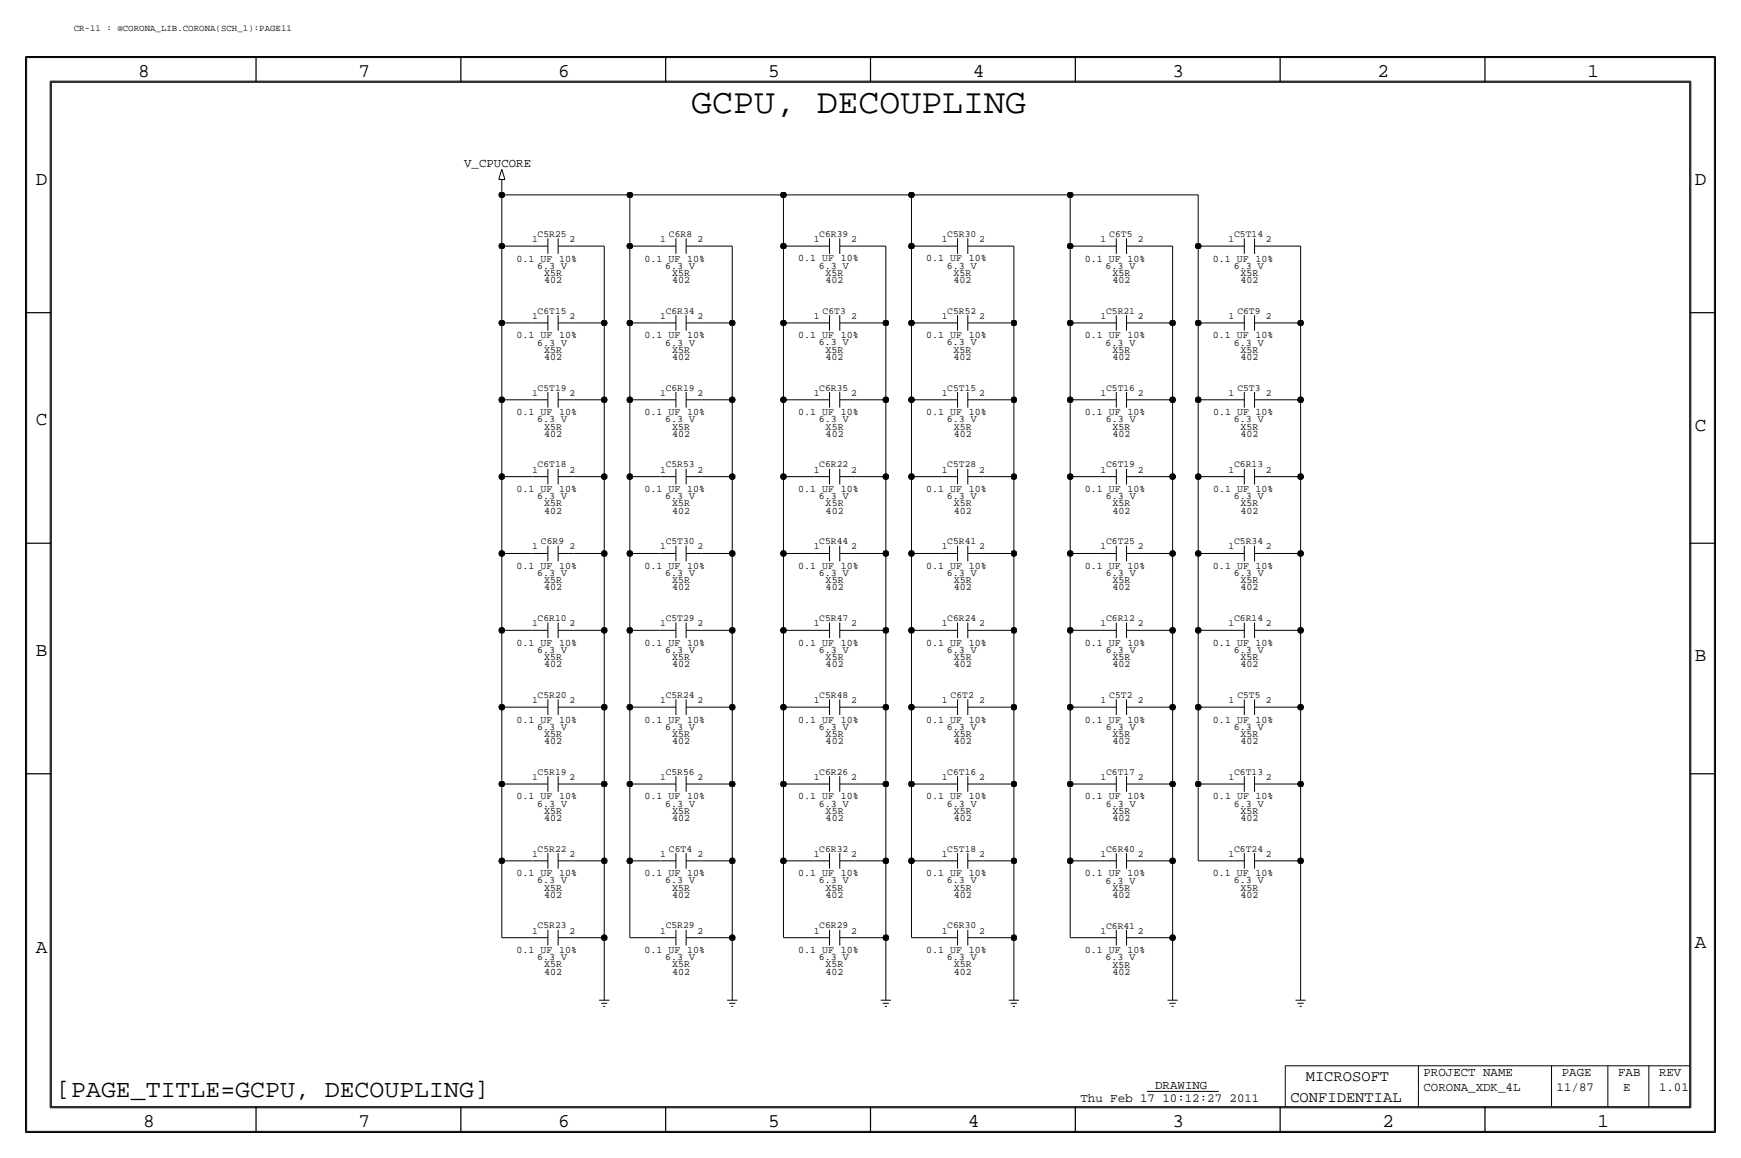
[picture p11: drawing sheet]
<svg xmlns="http://www.w3.org/2000/svg" width="432mm" height="287mm" viewBox="0 0 432 287" stroke-linecap="round" stroke-linejoin="round" font-family="sans-serif">
<!-- layer: Nets -->
<g fill="none" stroke="#000" stroke-width=".25">
<path d="M124.5 45.8v2.5zM124.5 48.3h31.7zM124.5 48.3v12.7zM156.2 48.3h38.1zM156.2 48.3v12.7zM194.3 48.3h31.8zM194.3 48.3v12.7zM226.1 48.3h39.3zM226.1 48.3v12.7zM265.4 48.3h31.8zM265.4 48.3v12.7zM297.2 48.3v12.7z"/>
<path d="M124.5 61h7.6zM124.5 61v19.1zM142.2 61h7.7zM149.9 61v19.1zM156.2 61h7.6zM156.2 61v19.1zM174 61h7.6zM181.6 61v19.1zM194.3 61v19.1zM194.3 61h7.6zM212.1 61h7.6zM219.7 61v19.1z"/>
<path d="M226.1 61h7.6zM226.1 61v19.1zM243.8 61h7.7zM251.5 61v19.1zM265.4 61h7.6zM265.4 61v19.1zM283.2 61h7.6zM290.8 61v19.1zM297.2 61h7.6zM297.2 61v19.1zM315 61h7.6zM322.6 61v19.1z"/>
<path d="M124.5 80.1h7.6zM124.5 80.1v19zM124.5 99.1h7.6zM124.5 99.1v19.1zM142.2 80.1h7.7zM142.2 99.1h7.7zM149.9 99.1v19.1zM149.9 80.1v19zM156.2 80.1h7.6zM156.2 80.1v19zM156.2 99.1h7.6zM156.2 99.1v19.1z"/>
<path d="M174 99.1h7.6zM174 80.1h7.6zM181.6 99.1v19.1zM181.6 80.1v19zM194.3 80.1v19zM194.3 99.1h7.6zM194.3 99.1v19.1zM194.3 80.1h7.6zM212.1 99.1h7.6zM212.1 80.1h7.6zM219.7 99.1v19.1zM219.7 80.1v19z"/>
<path d="M226.1 80.1h7.6zM226.1 80.1v19zM226.1 99.1v19.1zM226.1 99.1h7.6zM243.8 80.1h7.7zM243.8 99.1h7.7zM251.5 99.1v19.1zM251.5 80.1v19zM265.4 80.1h7.6zM265.4 99.1h7.6zM265.4 80.1v19zM265.4 99.1v19.1z"/>
<path d="M283.2 99.1h7.6zM283.2 80.1h7.6zM290.8 99.1v19.1zM290.8 80.1v19zM297.2 80.1h7.6zM297.2 80.1v19zM297.2 99.1h7.6zM297.2 99.1v19.1zM315 99.1h7.6zM315 80.1h7.6zM322.6 99.1v19.1zM322.6 80.1v19z"/>
<path d="M124.5 118.2h7.6zM124.5 118.2v19zM142.2 118.2h7.7zM149.9 118.2v19zM156.2 118.2h7.6zM156.2 118.2v19zM174 118.2h7.6zM181.6 118.2v19zM194.3 118.2v19zM194.3 118.2h7.6zM212.1 118.2h7.6zM219.7 118.2v19z"/>
<path d="M226.1 118.2h7.6zM226.1 118.2v19zM243.8 118.2h7.7zM251.5 118.2v19zM265.4 118.2h7.6zM265.4 118.2v19zM283.2 118.2h7.6zM290.8 118.2v19zM297.2 118.2h7.6zM297.2 118.2v19zM315 118.2h7.6zM322.6 118.2v19z"/>
<path d="M124.5 137.2h7.6zM124.5 137.2v19.1zM142.2 137.2h7.7zM149.9 137.2v19.1zM156.2 137.2h7.6zM156.2 137.2v19.1zM174 137.2h7.6zM181.6 137.2v19.1zM194.3 137.2v19.1zM194.3 137.2h7.6zM212.1 137.2h7.6zM219.7 137.2v19.1z"/>
<path d="M226.1 137.2h7.6zM226.1 137.2v19.1zM243.8 137.2h7.7zM251.5 137.2v19.1zM265.4 137.2h7.6zM265.4 137.2v19.1zM283.2 137.2h7.6zM290.8 137.2v19.1zM297.2 137.2h7.6zM297.2 137.2v19.1zM315 137.2h7.6zM322.6 137.2v19.1z"/>
<path d="M124.5 156.3h7.6zM124.5 156.3v19zM142.2 156.3h7.7zM149.9 156.3v19zM156.2 156.3h7.6zM156.2 156.3v19zM174 156.3h7.6zM181.6 156.3v19zM194.3 156.3h7.6zM194.3 156.3v19zM212.1 156.3h7.6zM219.7 156.3v19z"/>
<path d="M226.1 156.3h7.6zM226.1 156.3v19zM243.8 156.3h7.7zM251.5 156.3v19zM265.4 156.3h7.7zM265.4 156.3v19zM283.2 156.3h7.6zM290.8 156.3v19zM297.2 156.3h7.6zM297.2 156.3v19zM315 156.3h7.6zM322.6 156.3v19z"/>
<path d="M124.5 175.3h7.6zM124.5 175.3v19.1zM142.2 175.3h7.7zM149.9 175.3v19.1zM156.2 175.3h7.6zM156.2 175.3v19.1zM174 175.3h7.6zM181.6 175.3v19.1zM194.3 175.3h7.6zM194.3 175.3v19.1zM212.1 175.3h7.6zM219.7 175.3v19.1z"/>
<path d="M226.1 175.3h7.6zM226.1 175.3v19.1zM243.8 175.3h7.7zM251.5 175.3v19.1zM265.4 175.3h7.7zM265.4 175.3v19.1zM283.2 175.3h7.6zM290.8 175.3v19.1zM297.2 175.3h7.6zM297.2 175.3v19.1zM315 175.3h7.6zM322.6 175.3v19.1z"/>
<path d="M124.5 194.4h7.6zM124.5 194.4v19zM142.2 194.4h7.7zM149.9 194.4v19zM156.2 194.4h7.6zM156.2 194.4v19zM174 194.4h7.6zM181.6 194.4v19zM194.3 194.4h7.6zM194.3 194.4v19zM212.1 194.4h7.6zM219.7 194.4v19z"/>
<path d="M226.1 194.4h7.6zM226.1 194.4v19zM243.8 194.4h7.7zM251.5 194.4v19zM265.4 194.4h7.7zM265.4 194.4v19zM283.2 194.4h7.6zM290.8 194.4v19zM297.2 194.4h7.6zM297.2 194.4v19zM315 194.4h7.6zM322.6 194.4v19z"/>
<path d="M124.5 213.4h7.6zM124.5 213.4v19.1zM142.2 213.4h7.7zM149.9 213.4v19.1zM156.2 213.4h7.6zM156.2 213.4v19.1zM174 213.4h7.6zM181.6 213.4v19.1zM194.3 213.4h7.6zM194.3 213.4v19.1zM212.1 213.4h7.6zM219.7 213.4v19.1z"/>
<path d="M226.1 213.4h7.6zM226.1 213.4v19.1zM243.8 213.4h7.7zM251.5 213.4v19.1zM265.4 213.4h7.7zM265.4 213.4v19.1zM283.2 213.4h7.6zM290.8 213.4v19.1zM297.2 213.4h7.6zM315 213.4h7.6zM322.6 213.4v33zM124.5 232.5h7.6z"/>
<path d="M142.2 232.5h7.7zM149.9 232.5v13.9zM156.2 232.5h7.6zM174 232.5h7.6zM181.6 232.5v13.9zM194.3 232.5h7.6zM212.1 232.5h7.6zM219.7 232.5v13.9zM226.1 232.5h7.6zM243.8 232.5h7.7zM251.5 232.5v13.9zM265.4 232.5h7.7z"/>
<path d="M283.2 232.5h7.6zM290.8 232.5v13.9z"/>
</g>
<g fill="#000" stroke="#000" stroke-width=".25">
<circle cx="124.5" cy="48.3" r=".72"/>
<circle cx="156.2" cy="48.3" r=".72"/>
<circle cx="194.3" cy="48.3" r=".72"/>
<circle cx="226.1" cy="48.3" r=".72"/>
<circle cx="265.4" cy="48.3" r=".72"/>
<circle cx="124.5" cy="61" r=".72"/>
<circle cx="156.2" cy="61" r=".72"/>
<circle cx="194.3" cy="61" r=".72"/>
<circle cx="226.1" cy="61" r=".72"/>
<circle cx="265.4" cy="61" r=".72"/>
<circle cx="297.2" cy="61" r=".72"/>
<circle cx="124.5" cy="80.1" r=".72"/>
<circle cx="124.5" cy="99.1" r=".72"/>
<circle cx="149.9" cy="80.1" r=".72"/>
<circle cx="149.9" cy="99.1" r=".72"/>
<circle cx="156.2" cy="99.1" r=".72"/>
<circle cx="156.2" cy="80.1" r=".72"/>
<circle cx="181.6" cy="80.1" r=".72"/>
<circle cx="181.6" cy="99.1" r=".72"/>
<circle cx="194.3" cy="80.1" r=".72"/>
<circle cx="194.3" cy="99.1" r=".72"/>
<circle cx="219.7" cy="80.1" r=".72"/>
<circle cx="219.7" cy="99.1" r=".72"/>
<circle cx="226.1" cy="99.1" r=".72"/>
<circle cx="226.1" cy="80.1" r=".72"/>
<circle cx="251.5" cy="80.1" r=".72"/>
<circle cx="251.5" cy="99.1" r=".72"/>
<circle cx="265.4" cy="80.1" r=".72"/>
<circle cx="265.4" cy="99.1" r=".72"/>
<circle cx="290.8" cy="80.1" r=".72"/>
<circle cx="290.8" cy="99.1" r=".72"/>
<circle cx="297.2" cy="99.1" r=".72"/>
<circle cx="297.2" cy="80.1" r=".72"/>
<circle cx="322.6" cy="80.1" r=".72"/>
<circle cx="322.6" cy="99.1" r=".72"/>
<circle cx="124.5" cy="118.2" r=".72"/>
<circle cx="149.9" cy="118.2" r=".72"/>
<circle cx="156.2" cy="118.2" r=".72"/>
<circle cx="181.6" cy="118.2" r=".72"/>
<circle cx="194.3" cy="118.2" r=".72"/>
<circle cx="219.7" cy="118.2" r=".72"/>
<circle cx="226.1" cy="118.2" r=".72"/>
<circle cx="251.5" cy="118.2" r=".72"/>
<circle cx="265.4" cy="118.2" r=".72"/>
<circle cx="290.8" cy="118.2" r=".72"/>
<circle cx="297.2" cy="118.2" r=".72"/>
<circle cx="322.6" cy="118.2" r=".72"/>
<circle cx="124.5" cy="137.2" r=".72"/>
<circle cx="149.9" cy="137.2" r=".72"/>
<circle cx="156.2" cy="137.2" r=".72"/>
<circle cx="181.6" cy="137.2" r=".72"/>
<circle cx="194.3" cy="137.2" r=".72"/>
<circle cx="219.7" cy="137.2" r=".72"/>
<circle cx="226.1" cy="137.2" r=".72"/>
<circle cx="251.5" cy="137.2" r=".72"/>
<circle cx="265.4" cy="137.2" r=".72"/>
<circle cx="290.8" cy="137.2" r=".72"/>
<circle cx="297.2" cy="137.2" r=".72"/>
<circle cx="322.6" cy="137.2" r=".72"/>
<circle cx="124.5" cy="156.3" r=".72"/>
<circle cx="149.9" cy="156.3" r=".72"/>
<circle cx="156.2" cy="156.3" r=".72"/>
<circle cx="181.6" cy="156.3" r=".72"/>
<circle cx="194.3" cy="156.3" r=".72"/>
<circle cx="219.7" cy="156.3" r=".72"/>
<circle cx="226.1" cy="156.3" r=".72"/>
<circle cx="251.5" cy="156.3" r=".72"/>
<circle cx="265.4" cy="156.3" r=".72"/>
<circle cx="290.8" cy="156.3" r=".72"/>
<circle cx="297.2" cy="156.3" r=".72"/>
<circle cx="322.6" cy="156.3" r=".72"/>
<circle cx="124.5" cy="175.3" r=".72"/>
<circle cx="149.9" cy="175.3" r=".72"/>
<circle cx="156.2" cy="175.3" r=".72"/>
<circle cx="181.6" cy="175.3" r=".72"/>
<circle cx="194.3" cy="175.3" r=".72"/>
<circle cx="219.7" cy="175.3" r=".72"/>
<circle cx="226.1" cy="175.3" r=".72"/>
<circle cx="251.5" cy="175.3" r=".72"/>
<circle cx="265.4" cy="175.3" r=".72"/>
<circle cx="290.8" cy="175.3" r=".72"/>
<circle cx="297.2" cy="175.3" r=".72"/>
<circle cx="322.6" cy="175.3" r=".72"/>
<circle cx="124.5" cy="194.4" r=".72"/>
<circle cx="149.9" cy="194.4" r=".72"/>
<circle cx="156.2" cy="194.4" r=".72"/>
<circle cx="181.6" cy="194.4" r=".72"/>
<circle cx="194.3" cy="194.4" r=".72"/>
<circle cx="219.7" cy="194.4" r=".72"/>
<circle cx="226.1" cy="194.4" r=".72"/>
<circle cx="251.5" cy="194.4" r=".72"/>
<circle cx="265.4" cy="194.4" r=".72"/>
<circle cx="290.8" cy="194.4" r=".72"/>
<circle cx="297.2" cy="194.4" r=".72"/>
<circle cx="322.6" cy="194.4" r=".72"/>
<circle cx="124.5" cy="213.4" r=".72"/>
<circle cx="149.9" cy="213.4" r=".72"/>
<circle cx="156.2" cy="213.4" r=".72"/>
<circle cx="181.6" cy="213.4" r=".72"/>
<circle cx="194.3" cy="213.4" r=".72"/>
<circle cx="219.7" cy="213.4" r=".72"/>
<circle cx="226.1" cy="213.4" r=".72"/>
<circle cx="251.5" cy="213.4" r=".72"/>
<circle cx="265.4" cy="213.4" r=".72"/>
<circle cx="290.8" cy="213.4" r=".72"/>
<circle cx="322.6" cy="213.4" r=".72"/>
<circle cx="149.9" cy="232.5" r=".72"/>
<circle cx="181.6" cy="232.5" r=".72"/>
<circle cx="219.7" cy="232.5" r=".72"/>
<circle cx="251.5" cy="232.5" r=".72"/>
<circle cx="290.8" cy="232.5" r=".72"/>
</g>
<!-- layer: Components -->
<g fill="none" stroke="#000" stroke-width=".25">
<path d="M123.7 44.5h1.5zM124.5 42l-.8 2.5zM124.5 44.5v1.3zM124.5 42l.7 2.5zM135.9 59.1v3.8zM138.4 59.1v3.8zM167.6 59.1v3.8zM170.2 59.1v3.8zM205.7 59.1v3.8zM208.3 59.1v3.8zM237.5 59.1v3.8zM240 59.1v3.8z"/>
<path d="M276.9 59.1v3.8zM279.4 59.1v3.8zM308.6 59.1v3.8zM311.1 59.1v3.8zM132.1 61h3.8zM135.9 78.1v3.9zM138.4 78.1v3.9zM138.4 61h3.8zM163.8 61h3.8zM167.6 78.1v3.9zM170.2 78.1v3.9zM170.2 61h3.8z"/>
<path d="M201.9 61h3.8zM205.7 78.1v3.9zM208.3 78.1v3.9zM208.3 61h3.8zM233.7 61h3.8zM237.5 78.1v3.9zM240 78.1v3.9zM240 61h3.8zM273 61h3.9zM276.9 78.1v3.9zM279.4 78.1v3.9zM279.4 61h3.8z"/>
<path d="M304.8 61h3.8zM308.6 78.1v3.9zM311.1 78.1v3.9zM311.1 61h3.9zM132.1 99.1h3.8zM132.1 80.1h3.8zM135.9 97.2v3.8zM138.4 99.1h3.8zM138.4 97.2v3.8zM138.4 80.1h3.8zM163.8 99.1h3.8zM163.8 80.1h3.8z"/>
<path d="M167.6 97.2v3.8zM170.2 99.1h3.8zM170.2 97.2v3.8zM170.2 80.1h3.8zM201.9 99.1h3.8zM201.9 80.1h3.8zM205.7 97.2v3.8zM208.3 99.1h3.8zM208.3 97.2v3.8zM208.3 80.1h3.8zM233.7 80.1h3.8zM233.7 99.1h3.8z"/>
<path d="M237.5 97.2v3.8zM240 80.1h3.8zM240 99.1h3.8zM240 97.2v3.8zM273 80.1h3.9zM273 99.1h3.9zM276.9 97.2v3.8zM279.4 80.1h3.8zM279.4 99.1h3.8zM279.4 97.2v3.8zM304.8 80.1h3.8zM304.8 99.1h3.8z"/>
<path d="M308.6 97.2v3.8zM311.1 80.1h3.9zM311.1 99.1h3.9zM311.1 97.2v3.8zM132.1 118.2h3.8zM135.9 116.2v3.9zM138.4 118.2h3.8zM138.4 116.2v3.9zM163.8 118.2h3.8zM167.6 116.2v3.9zM170.2 118.2h3.8zM170.2 116.2v3.9z"/>
<path d="M201.9 118.2h3.8zM205.7 116.2v3.9zM208.3 118.2h3.8zM208.3 116.2v3.9zM233.7 118.2h3.8zM237.5 116.2v3.9zM240 118.2h3.8zM240 116.2v3.9zM273 118.2h3.9zM276.9 116.2v3.9zM279.4 118.2h3.8zM279.4 116.2v3.9z"/>
<path d="M304.8 118.2h3.8zM308.6 116.2v3.9zM311.1 118.2h3.9zM311.1 116.2v3.9zM132.1 137.2h3.8zM135.9 135.3v3.8zM138.4 137.2h3.8zM138.4 135.3v3.8zM163.8 137.2h3.8zM167.6 135.3v3.8zM170.2 137.2h3.8zM170.2 135.3v3.8z"/>
<path d="M201.9 137.2h3.8zM205.7 135.3v3.8zM208.3 137.2h3.8zM208.3 135.3v3.8zM233.7 137.2h3.8zM237.5 135.3v3.8zM240 137.2h3.8zM240 135.3v3.8zM273 137.2h3.9zM276.9 135.3v3.8zM279.4 137.2h3.8zM279.4 135.3v3.8z"/>
<path d="M304.8 137.2h3.8zM308.6 135.3v3.8zM311.1 137.2h3.9zM311.1 135.3v3.8zM132.1 156.3h3.8zM135.9 154.3v3.9zM138.4 156.3h3.8zM138.4 154.3v3.9zM163.8 156.3h3.8zM167.6 154.3v3.9zM170.2 156.3h3.8zM170.2 154.3v3.9z"/>
<path d="M201.9 156.3h3.8zM205.7 154.3v3.9zM208.3 156.3h3.8zM208.3 154.3v3.9zM233.7 156.3h3.8zM237.5 154.3v3.9zM240 156.3h3.8zM240 154.3v3.9zM273 156.3h3.9zM276.9 154.3v3.9zM279.4 156.3h3.8zM279.4 154.3v3.9z"/>
<path d="M304.8 156.3h3.8zM308.6 154.3v3.9zM311.1 156.3h3.9zM311.1 154.3v3.9zM132.1 175.3h3.8zM135.9 173.4v3.8zM138.4 175.3h3.8zM138.4 173.4v3.8zM163.8 175.3h3.8zM167.6 173.4v3.8zM170.2 175.3h3.8zM170.2 173.4v3.8z"/>
<path d="M201.9 175.3h3.8zM205.7 173.4v3.8zM208.3 175.3h3.8zM208.3 173.4v3.8zM233.7 175.3h3.8zM237.5 173.4v3.8zM240 175.3h3.8zM240 173.4v3.8zM273 175.3h3.9zM276.9 173.4v3.8zM279.4 175.3h3.8zM279.4 173.4v3.8z"/>
<path d="M304.8 175.3h3.8zM308.6 173.4v3.8zM311.1 175.3h3.9zM311.1 173.4v3.8zM132.1 194.4h3.8zM135.9 192.4v3.9zM138.4 194.4h3.8zM138.4 192.4v3.9zM163.8 194.4h3.8zM167.6 192.4v3.9zM170.2 194.4h3.8zM170.2 192.4v3.9z"/>
<path d="M201.9 194.4h3.8zM205.7 192.4v3.9zM208.3 194.4h3.8zM208.3 192.4v3.9zM233.7 194.4h3.8zM237.5 192.4v3.9zM240 194.4h3.8zM240 192.4v3.9zM273 194.4h3.9zM276.9 192.4v3.9zM279.4 194.4h3.8zM279.4 192.4v3.9z"/>
<path d="M304.8 194.4h3.8zM308.6 192.4v3.9zM311.1 194.4h3.9zM311.1 192.4v3.9zM132.1 213.4h3.8zM135.9 211.5v3.8zM138.4 213.4h3.8zM138.4 211.5v3.8zM163.8 213.4h3.8zM167.6 211.5v3.8zM170.2 213.4h3.8zM170.2 211.5v3.8z"/>
<path d="M201.9 213.4h3.8zM205.7 211.5v3.8zM208.3 213.4h3.8zM208.3 211.5v3.8zM233.7 213.4h3.8zM237.5 211.5v3.8zM240 213.4h3.8zM240 211.5v3.8zM273 213.4h3.9zM276.9 211.5v3.8zM279.4 213.4h3.8zM279.4 211.5v3.8z"/>
<path d="M304.8 213.4h3.8zM308.6 211.5v3.8zM311.1 213.4h3.9zM311.1 211.5v3.8zM132.1 232.5h3.8zM135.9 230.5v3.9zM138.4 232.5h3.8zM138.4 230.5v3.9zM163.8 232.5h3.8zM167.6 230.5v3.9zM170.2 232.5h3.8zM170.2 230.5v3.9z"/>
<path d="M201.9 232.5h3.8zM205.7 230.5v3.9zM208.3 232.5h3.8zM208.3 230.5v3.9zM233.7 232.5h3.8zM237.5 230.5v3.9zM240 232.5h3.8zM240 230.5v3.9zM273 232.5h3.9zM276.9 230.5v3.9zM279.4 232.5h3.8zM279.4 230.5v3.9z"/>
<path d="M148.6 248h2.5zM149.1 248.7h1.5zM149.6 249.5h.5zM149.9 246.4v1.6zM180.3 248h2.6zM180.8 248.7h1.6zM181.4 249.5h.5zM181.6 246.4v1.6zM218.4 248h2.6zM218.9 248.7h1.6zM219.5 249.5h.5zM219.7 246.4v1.6z"/>
<path d="M250.2 248h2.5zM250.7 248.7h1.5zM251.2 249.5h.5zM251.5 246.4v1.6zM289.6 248h2.5zM290.1 248.7h1.5zM290.6 249.5h.5zM290.8 246.4v1.6zM321.3 248h2.5zM321.8 248.7h1.5zM322.3 249.5h.5zM322.6 246.4v1.6z"/>
<path d="M284.5 270.6h17.8z"/>
</g>
<!-- layer: Page Border and Title Block -->
<g fill="none" stroke="#000" stroke-width=".3">
<path d="M6.3 14v266.7zM6.4 14h419zM63.5 14v6.4zM114.3 14v6.4zM165.1 14v6.4zM215.9 14v6.4zM266.7 14v6.4zM317.5 14v6.4zM368.3 14v6.4zM425.4 14v266.7zM12.7 20.4h406.4zM12.7 20.4v254z"/>
<path d="M419.1 20.4v254zM6.3 77.5h6.4zM419.1 77.5h6.3zM6.3 134.7h6.4zM419.1 134.7h6.3zM6.3 191.8h6.4zM419.1 191.8h6.3zM12.7 274.4h406.4zM63.5 274.4v6.3zM114.3 274.4v6.3zM165.1 274.4v6.3zM215.9 274.4v6.3z"/>
<path d="M266.7 274.4v6.3zM317.5 274.4v6.3zM368.3 274.4v6.3zM6.4 280.7h419z"/>
</g>
<g fill="none" stroke="#000" stroke-width=".25">
<path d="M6.6 14.3h418.6zM6.6 14.3v266.2zM425.2 14.3v266.2zM12.4 20.1v254.5zM12.4 20.1h407zM419.4 20.1v254.5zM12.4 274.6h407zM318.8 264.2v10.2zM318.8 264.2h100.3zM351.8 264.2v10.2zM384.8 264.2v10.2zM398.8 264.2v10.2z"/>
<path d="M408.9 264.2v10.2zM6.6 280.5h418.6z"/>
</g>
<text font-size="8.6" x="171.4" y="28">GCPU, DECOUPLING</text>
<text font-size="6.2" x="14" y="271.8">[PAGE_TITLE=GCPU, DECOUPLING]</text>
<g font-size="4.8">
<text x="34.3" y="19.1">8</text>
<text x="88.9" y="19.1">7</text>
<text x="138.4" y="19.1">6</text>
<text x="190.5" y="19.1">5</text>
<text x="241.3" y="19.1">4</text>
<text x="290.8" y="19.1">3</text>
<text x="341.6" y="19.1">2</text>
<text x="393.7" y="19.1">1</text>
<text x="8.9" y="45.8">D</text>
<text x="420.4" y="45.8">D</text>
<text x="8.9" y="105.5">C</text>
<text x="420.4" y="106.7">C</text>
<text x="8.9" y="162.6">B</text>
<text x="420.4" y="163.9">B</text>
<text x="8.9" y="236.3">A</text>
<text x="420.4" y="235">A</text>
<text x="35.5" y="279.4">8</text>
<text x="88.9" y="279.4">7</text>
<text x="138.4" y="279.4">6</text>
<text x="190.5" y="279.4">5</text>
<text x="240" y="279.4">4</text>
<text x="290.8" y="279.4">3</text>
<text x="342.9" y="279.4">2</text>
<text x="396.2" y="279.4">1</text>
</g>
<g font-size="3.8">
<text x="323.9" y="268">MICROSOFT</text>
<text x="320" y="273.1">CONFIDENTIAL</text>
</g>
<g font-size="3.1">
<text x="115.1" y="41.3">V_CPUCORE</text>
<text x="353.1" y="266.8">PROJECT NAME</text>
<text x="387.3" y="266.8">PAGE</text>
<text x="401.3" y="266.8">FAB</text>
<text x="411.5" y="266.8">REV</text>
<text x="268" y="273.1">Thu Feb 17 10:12:27 2011</text>
<text x="286.5" y="270.1">DRAWING</text>
<text x="353.1" y="270.6">CORONA_XDK_4L</text>
<text x="386.1" y="270.6">11/87</text>
<text x="402.6" y="270.6">E</text>
<text x="411.5" y="270.6">1.01</text>
</g>
<g font-size="2.5">
<text x="128.1" y="64.8">0.1 UF 10%</text>
<text x="159.9" y="64.8">0.1 UF 10%</text>
<text x="198" y="64.8">0.1 UF 10%</text>
<text x="229.7" y="64.8">0.1 UF 10%</text>
<text x="269.1" y="64.8">0.1 UF 10%</text>
<text x="300.8" y="64.8">0.1 UF 10%</text>
<text x="133.2" y="66.6">6.3 V</text>
<text x="134.9" y="70.2">402</text>
<text x="134.9" y="68.4">X5R</text>
<text x="165" y="66.6">6.3 V</text>
<text x="166.7" y="68.4">X5R</text>
<text x="166.7" y="70.2">402</text>
<text x="203.1" y="66.6">6.3 V</text>
<text x="204.8" y="68.4">X5R</text>
<text x="204.8" y="70.2">402</text>
<text x="234.8" y="66.6">6.3 V</text>
<text x="236.5" y="70.2">402</text>
<text x="236.5" y="68.4">X5R</text>
<text x="274.2" y="66.6">6.3 V</text>
<text x="275.9" y="70.2">402</text>
<text x="275.9" y="68.4">X5R</text>
<text x="306" y="66.6">6.3 V</text>
<text x="307.7" y="68.4">X5R</text>
<text x="307.7" y="70.2">402</text>
<text x="128.1" y="83.9">0.1 UF 10%</text>
<text x="159.9" y="83.9">0.1 UF 10%</text>
<text x="198" y="83.9">0.1 UF 10%</text>
<text x="229.7" y="83.9">0.1 UF 10%</text>
<text x="269.1" y="83.9">0.1 UF 10%</text>
<text x="300.8" y="83.9">0.1 UF 10%</text>
<text x="133.2" y="85.7">6.3 V</text>
<text x="134.9" y="87.4">X5R</text>
<text x="134.9" y="89.2">402</text>
<text x="165" y="85.7">6.3 V</text>
<text x="166.7" y="87.4">X5R</text>
<text x="166.7" y="89.2">402</text>
<text x="203.1" y="85.6">6.3 V</text>
<text x="204.8" y="87.4">X5R</text>
<text x="204.8" y="89.2">402</text>
<text x="234.8" y="85.6">6.3 V</text>
<text x="236.5" y="87.4">X5R</text>
<text x="236.5" y="89.2">402</text>
<text x="274.2" y="85.7">6.3 V</text>
<text x="275.9" y="87.4">X5R</text>
<text x="275.9" y="89.2">402</text>
<text x="306" y="85.7">6.3 V</text>
<text x="307.7" y="87.4">X5R</text>
<text x="307.7" y="89.2">402</text>
<text x="128.1" y="102.9">0.1 UF 10%</text>
<text x="133.2" y="104.7">6.3 V</text>
<text x="134.9" y="106.5">X5R</text>
<text x="159.9" y="102.9">0.1 UF 10%</text>
<text x="165" y="104.7">6.3 V</text>
<text x="166.7" y="106.5">X5R</text>
<text x="198" y="102.9">0.1 UF 10%</text>
<text x="203.1" y="104.7">6.3 V</text>
<text x="204.8" y="106.5">X5R</text>
<text x="229.7" y="102.9">0.1 UF 10%</text>
<text x="234.9" y="104.7">6.3 V</text>
<text x="236.5" y="106.5">X5R</text>
<text x="269.1" y="102.9">0.1 UF 10%</text>
<text x="274.2" y="104.7">6.3 V</text>
<text x="275.9" y="106.5">X5R</text>
<text x="300.8" y="102.9">0.1 UF 10%</text>
<text x="306" y="104.7">6.3 V</text>
<text x="307.7" y="106.5">X5R</text>
<text x="134.9" y="108.3">402</text>
<text x="166.7" y="108.3">402</text>
<text x="204.8" y="108.3">402</text>
<text x="236.5" y="108.3">402</text>
<text x="275.9" y="108.3">402</text>
<text x="307.7" y="108.3">402</text>
<text x="128.1" y="122">0.1 UF 10%</text>
<text x="133.2" y="123.8">6.3 V</text>
<text x="134.9" y="125.5">X5R</text>
<text x="159.9" y="122">0.1 UF 10%</text>
<text x="165" y="123.8">6.3 V</text>
<text x="166.7" y="125.5">X5R</text>
<text x="198" y="122">0.1 UF 10%</text>
<text x="203.1" y="123.8">6.3 V</text>
<text x="204.8" y="125.5">X5R</text>
<text x="229.7" y="122">0.1 UF 10%</text>
<text x="234.9" y="123.8">6.3 V</text>
<text x="236.5" y="125.5">X5R</text>
<text x="269.1" y="122">0.1 UF 10%</text>
<text x="274.2" y="123.8">6.3 V</text>
<text x="275.9" y="125.5">X5R</text>
<text x="300.8" y="122">0.1 UF 10%</text>
<text x="306" y="123.8">6.3 V</text>
<text x="307.7" y="125.5">X5R</text>
<text x="134.9" y="127.3">402</text>
<text x="166.7" y="127.3">402</text>
<text x="204.8" y="127.3">402</text>
<text x="236.5" y="127.3">402</text>
<text x="275.9" y="127.3">402</text>
<text x="307.7" y="127.3">402</text>
<text x="128.1" y="141">0.1 UF 10%</text>
<text x="133.2" y="142.8">6.3 V</text>
<text x="159.9" y="141">0.1 UF 10%</text>
<text x="165" y="142.8">6.3 V</text>
<text x="198" y="141">0.1 UF 10%</text>
<text x="203.1" y="142.8">6.3 V</text>
<text x="229.7" y="141">0.1 UF 10%</text>
<text x="234.9" y="142.8">6.3 V</text>
<text x="269.1" y="141">0.1 UF 10%</text>
<text x="274.2" y="142.8">6.3 V</text>
<text x="300.8" y="141">0.1 UF 10%</text>
<text x="306" y="142.8">6.3 V</text>
<text x="134.9" y="144.6">X5R</text>
<text x="134.9" y="146.4">402</text>
<text x="166.7" y="146.4">402</text>
<text x="166.7" y="144.6">X5R</text>
<text x="204.8" y="146.4">402</text>
<text x="204.8" y="144.6">X5R</text>
<text x="236.5" y="144.6">X5R</text>
<text x="236.5" y="146.4">402</text>
<text x="275.9" y="146.4">402</text>
<text x="275.9" y="144.6">X5R</text>
<text x="307.7" y="146.4">402</text>
<text x="307.7" y="144.6">X5R</text>
<text x="128.1" y="160.1">0.1 UF 10%</text>
<text x="133.2" y="161.9">6.3 V</text>
<text x="159.9" y="160.1">0.1 UF 10%</text>
<text x="165" y="161.9">6.3 V</text>
<text x="198" y="160.1">0.1 UF 10%</text>
<text x="203.1" y="161.9">6.3 V</text>
<text x="229.7" y="160.1">0.1 UF 10%</text>
<text x="234.9" y="161.9">6.3 V</text>
<text x="269.1" y="160.1">0.1 UF 10%</text>
<text x="274.2" y="161.9">6.3 V</text>
<text x="300.8" y="160.1">0.1 UF 10%</text>
<text x="306" y="161.9">6.3 V</text>
<text x="134.9" y="163.6">X5R</text>
<text x="134.9" y="165.4">402</text>
<text x="166.7" y="163.6">X5R</text>
<text x="166.7" y="165.4">402</text>
<text x="204.8" y="163.6">X5R</text>
<text x="204.8" y="165.4">402</text>
<text x="236.5" y="163.6">X5R</text>
<text x="236.5" y="165.4">402</text>
<text x="275.9" y="165.4">402</text>
<text x="275.9" y="163.6">X5R</text>
<text x="307.7" y="165.4">402</text>
<text x="307.7" y="163.6">X5R</text>
<text x="128.1" y="179.1">0.1 UF 10%</text>
<text x="159.9" y="179.1">0.1 UF 10%</text>
<text x="198" y="179.1">0.1 UF 10%</text>
<text x="229.7" y="179.1">0.1 UF 10%</text>
<text x="269.1" y="179.1">0.1 UF 10%</text>
<text x="300.8" y="179.1">0.1 UF 10%</text>
<text x="133.2" y="180.9">6.3 V</text>
<text x="134.9" y="184.5">402</text>
<text x="134.9" y="182.7">X5R</text>
<text x="165" y="180.9">6.3 V</text>
<text x="166.7" y="182.7">X5R</text>
<text x="166.7" y="184.5">402</text>
<text x="203.1" y="180.9">6.3 V</text>
<text x="204.8" y="182.7">X5R</text>
<text x="204.8" y="184.5">402</text>
<text x="234.9" y="180.9">6.3 V</text>
<text x="236.5" y="184.5">402</text>
<text x="236.5" y="182.7">X5R</text>
<text x="274.2" y="180.9">6.3 V</text>
<text x="275.9" y="184.5">402</text>
<text x="275.9" y="182.7">X5R</text>
<text x="306" y="180.9">6.3 V</text>
<text x="307.7" y="182.7">X5R</text>
<text x="307.7" y="184.5">402</text>
<text x="128.1" y="198.2">0.1 UF 10%</text>
<text x="133.2" y="199.9">6.3 V</text>
<text x="134.9" y="201.7">X5R</text>
<text x="134.9" y="203.5">402</text>
<text x="159.9" y="198.2">0.1 UF 10%</text>
<text x="165" y="200">6.3 V</text>
<text x="166.7" y="201.7">X5R</text>
<text x="166.7" y="203.5">402</text>
<text x="198" y="198.2">0.1 UF 10%</text>
<text x="203.1" y="200">6.3 V</text>
<text x="204.8" y="203.5">402</text>
<text x="204.8" y="201.7">X5R</text>
<text x="229.7" y="198.2">0.1 UF 10%</text>
<text x="234.9" y="200">6.3 V</text>
<text x="236.5" y="203.5">402</text>
<text x="236.5" y="201.7">X5R</text>
<text x="269.1" y="198.2">0.1 UF 10%</text>
<text x="274.2" y="200">6.3 V</text>
<text x="275.9" y="203.5">402</text>
<text x="275.9" y="201.7">X5R</text>
<text x="300.8" y="198.2">0.1 UF 10%</text>
<text x="306" y="200">6.3 V</text>
<text x="307.7" y="203.5">402</text>
<text x="307.7" y="201.7">X5R</text>
<text x="128.1" y="217.2">0.1 UF 10%</text>
<text x="133.2" y="219">6.3 V</text>
<text x="134.9" y="220.8">X5R</text>
<text x="159.9" y="217.2">0.1 UF 10%</text>
<text x="165" y="219">6.3 V</text>
<text x="166.7" y="220.8">X5R</text>
<text x="198" y="217.2">0.1 UF 10%</text>
<text x="203.1" y="219">6.3 V</text>
<text x="204.8" y="220.8">X5R</text>
<text x="229.7" y="217.2">0.1 UF 10%</text>
<text x="234.9" y="219">6.3 V</text>
<text x="236.5" y="220.8">X5R</text>
<text x="269.1" y="217.2">0.1 UF 10%</text>
<text x="274.2" y="219">6.3 V</text>
<text x="275.9" y="220.8">X5R</text>
<text x="300.8" y="217.2">0.1 UF 10%</text>
<text x="306" y="219">6.3 V</text>
<text x="307.7" y="220.8">X5R</text>
<text x="134.9" y="222.6">402</text>
<text x="166.7" y="222.6">402</text>
<text x="204.8" y="222.6">402</text>
<text x="236.5" y="222.6">402</text>
<text x="275.9" y="222.6">402</text>
<text x="307.7" y="222.6">402</text>
<text x="128.1" y="236.3">0.1 UF 10%</text>
<text x="133.2" y="238">6.3 V</text>
<text x="134.9" y="239.8">X5R</text>
<text x="159.9" y="236.3">0.1 UF 10%</text>
<text x="165" y="238.1">6.3 V</text>
<text x="166.7" y="239.8">X5R</text>
<text x="198" y="236.3">0.1 UF 10%</text>
<text x="203.1" y="238.1">6.3 V</text>
<text x="204.8" y="239.8">X5R</text>
<text x="229.7" y="236.3">0.1 UF 10%</text>
<text x="234.9" y="238.1">6.3 V</text>
<text x="236.5" y="239.8">X5R</text>
<text x="269.1" y="236.3">0.1 UF 10%</text>
<text x="274.2" y="238.1">6.3 V</text>
<text x="275.9" y="239.9">X5R</text>
<text x="134.9" y="241.6">402</text>
<text x="166.7" y="241.6">402</text>
<text x="204.8" y="241.6">402</text>
<text x="236.5" y="241.6">402</text>
<text x="275.9" y="241.6">402</text>
</g>
<g font-size="2.4">
<text x="132" y="60">1</text>
<text x="133.3" y="58.7">C5R25</text>
<text x="141.2" y="60">2</text>
<text x="165.9" y="58.7">C6R8</text>
<text x="203.2" y="58.7">C6R39</text>
<text x="235" y="58.7">C5R30</text>
<text x="275.1" y="58.7">C6T5</text>
<text x="306.1" y="58.7">C5T14</text>
<text x="163.7" y="60">1</text>
<text x="173" y="60">2</text>
<text x="201.8" y="60">1</text>
<text x="211.1" y="60">2</text>
<text x="233.6" y="60">1</text>
<text x="242.8" y="60">2</text>
<text x="272.9" y="60">1</text>
<text x="282.2" y="60">2</text>
<text x="304.7" y="60">1</text>
<text x="313.9" y="60">2</text>
<text x="133.3" y="77.8">C6T15</text>
<text x="165.1" y="77.8">C6R34</text>
<text x="204" y="77.8">C6T3</text>
<text x="235" y="77.8">C5R52</text>
<text x="274.3" y="77.8">C5R21</text>
<text x="306.9" y="77.8">C6T9</text>
<text x="132" y="79">1</text>
<text x="141.2" y="79">2</text>
<text x="163.7" y="79.1">1</text>
<text x="173" y="79.1">2</text>
<text x="201.8" y="79.1">1</text>
<text x="211.1" y="79.1">2</text>
<text x="233.6" y="79.1">1</text>
<text x="242.8" y="79.1">2</text>
<text x="272.9" y="79.1">1</text>
<text x="282.2" y="79.1">2</text>
<text x="304.7" y="79.1">1</text>
<text x="313.9" y="79.1">2</text>
<text x="132" y="98.1">1</text>
<text x="133.3" y="96.8">C5T19</text>
<text x="141.2" y="98.1">2</text>
<text x="163.7" y="98.1">1</text>
<text x="165.1" y="96.8">C6R19</text>
<text x="173" y="98.1">2</text>
<text x="201.8" y="98.1">1</text>
<text x="203.2" y="96.8">C6R35</text>
<text x="211.1" y="98.1">2</text>
<text x="233.6" y="98.1">1</text>
<text x="235" y="96.8">C5T15</text>
<text x="242.8" y="98.1">2</text>
<text x="272.9" y="98.1">1</text>
<text x="274.3" y="96.8">C5T16</text>
<text x="282.2" y="98.1">2</text>
<text x="304.7" y="98.1">1</text>
<text x="306.9" y="96.8">C5T3</text>
<text x="313.9" y="98.1">2</text>
<text x="132" y="117.1">1</text>
<text x="133.3" y="115.9">C6T18</text>
<text x="141.2" y="117.1">2</text>
<text x="163.7" y="117.2">1</text>
<text x="165.1" y="115.9">C5R53</text>
<text x="173" y="117.2">2</text>
<text x="201.8" y="117.1">1</text>
<text x="203.2" y="115.9">C6R22</text>
<text x="211.1" y="117.1">2</text>
<text x="233.6" y="117.1">1</text>
<text x="235" y="115.9">C5T28</text>
<text x="242.8" y="117.1">2</text>
<text x="272.9" y="117.2">1</text>
<text x="274.3" y="115.9">C6T19</text>
<text x="282.2" y="117.2">2</text>
<text x="304.7" y="117.2">1</text>
<text x="306.1" y="115.9">C6R13</text>
<text x="313.9" y="117.2">2</text>
<text x="132" y="136.2">1</text>
<text x="134.2" y="134.9">C6R9</text>
<text x="141.2" y="136.2">2</text>
<text x="163.7" y="136.2">1</text>
<text x="165.1" y="134.9">C5T30</text>
<text x="173" y="136.2">2</text>
<text x="201.8" y="136.2">1</text>
<text x="203.2" y="134.9">C5R44</text>
<text x="211.1" y="136.2">2</text>
<text x="233.6" y="136.2">1</text>
<text x="235" y="134.9">C5R41</text>
<text x="242.8" y="136.2">2</text>
<text x="272.9" y="136.2">1</text>
<text x="274.3" y="134.9">C6T25</text>
<text x="282.2" y="136.2">2</text>
<text x="304.7" y="136.2">1</text>
<text x="306.1" y="134.9">C5R34</text>
<text x="313.9" y="136.2">2</text>
<text x="132" y="155.2">1</text>
<text x="133.3" y="154">C6R10</text>
<text x="141.2" y="155.2">2</text>
<text x="163.7" y="155.2">1</text>
<text x="165.1" y="154">C5T29</text>
<text x="173" y="155.2">2</text>
<text x="201.8" y="155.2">1</text>
<text x="203.2" y="154">C5R47</text>
<text x="211.1" y="155.2">2</text>
<text x="233.6" y="155.2">1</text>
<text x="235" y="154">C6R24</text>
<text x="242.8" y="155.2">2</text>
<text x="272.9" y="155.3">1</text>
<text x="274.3" y="154">C6R12</text>
<text x="282.2" y="155.3">2</text>
<text x="304.7" y="155.3">1</text>
<text x="306.1" y="154">C6R14</text>
<text x="313.9" y="155.3">2</text>
<text x="133.3" y="173">C5R20</text>
<text x="165.1" y="173">C5R24</text>
<text x="203.2" y="173">C5R48</text>
<text x="235.8" y="173">C6T2</text>
<text x="275.1" y="173">C5T2</text>
<text x="306.9" y="173">C5T5</text>
<text x="132" y="174.3">1</text>
<text x="141.2" y="174.3">2</text>
<text x="163.7" y="174.3">1</text>
<text x="173" y="174.3">2</text>
<text x="201.8" y="174.3">1</text>
<text x="211.1" y="174.3">2</text>
<text x="233.6" y="174.3">1</text>
<text x="242.8" y="174.3">2</text>
<text x="272.9" y="174.3">1</text>
<text x="282.2" y="174.3">2</text>
<text x="304.7" y="174.3">1</text>
<text x="313.9" y="174.3">2</text>
<text x="132" y="193.3">1</text>
<text x="133.3" y="192.1">C5R19</text>
<text x="141.2" y="193.3">2</text>
<text x="163.7" y="193.3">1</text>
<text x="165.1" y="192.1">C5R56</text>
<text x="173" y="193.3">2</text>
<text x="201.8" y="193.3">1</text>
<text x="203.2" y="192.1">C6R26</text>
<text x="211.1" y="193.3">2</text>
<text x="233.6" y="193.4">1</text>
<text x="235" y="192.1">C6T16</text>
<text x="242.8" y="193.4">2</text>
<text x="272.9" y="193.4">1</text>
<text x="274.3" y="192.1">C6T17</text>
<text x="282.2" y="193.4">2</text>
<text x="304.7" y="193.4">1</text>
<text x="306.1" y="192.1">C6T13</text>
<text x="313.9" y="193.4">2</text>
<text x="132" y="212.4">1</text>
<text x="133.3" y="211.1">C5R22</text>
<text x="141.2" y="212.4">2</text>
<text x="163.7" y="212.4">1</text>
<text x="165.9" y="211.1">C6T4</text>
<text x="173" y="212.4">2</text>
<text x="201.8" y="212.4">1</text>
<text x="203.2" y="211.1">C6R32</text>
<text x="211.1" y="212.4">2</text>
<text x="233.6" y="212.4">1</text>
<text x="235" y="211.1">C5T18</text>
<text x="242.8" y="212.4">2</text>
<text x="272.9" y="212.4">1</text>
<text x="274.3" y="211.1">C6R40</text>
<text x="282.2" y="212.4">2</text>
<text x="304.7" y="212.4">1</text>
<text x="306.1" y="211.1">C6T24</text>
<text x="313.9" y="212.4">2</text>
<text x="132" y="231.4">1</text>
<text x="133.3" y="230.2">C5R23</text>
<text x="141.2" y="231.4">2</text>
<text x="163.7" y="231.4">1</text>
<text x="165.1" y="230.2">C5R29</text>
<text x="173" y="231.4">2</text>
<text x="201.8" y="231.4">1</text>
<text x="203.2" y="230.2">C6R29</text>
<text x="211.1" y="231.4">2</text>
<text x="233.6" y="231.4">1</text>
<text x="235" y="230.2">C6R30</text>
<text x="242.8" y="231.4">2</text>
<text x="272.9" y="231.4">1</text>
<text x="274.3" y="230.2">C6R41</text>
<text x="282.2" y="231.4">2</text>
</g>
<text font-size="2.3" x="18.3" y="7.7">CR-11 : @CORONA_LIB.CORONA(SCH_1):PAGE11</text>
</svg>
